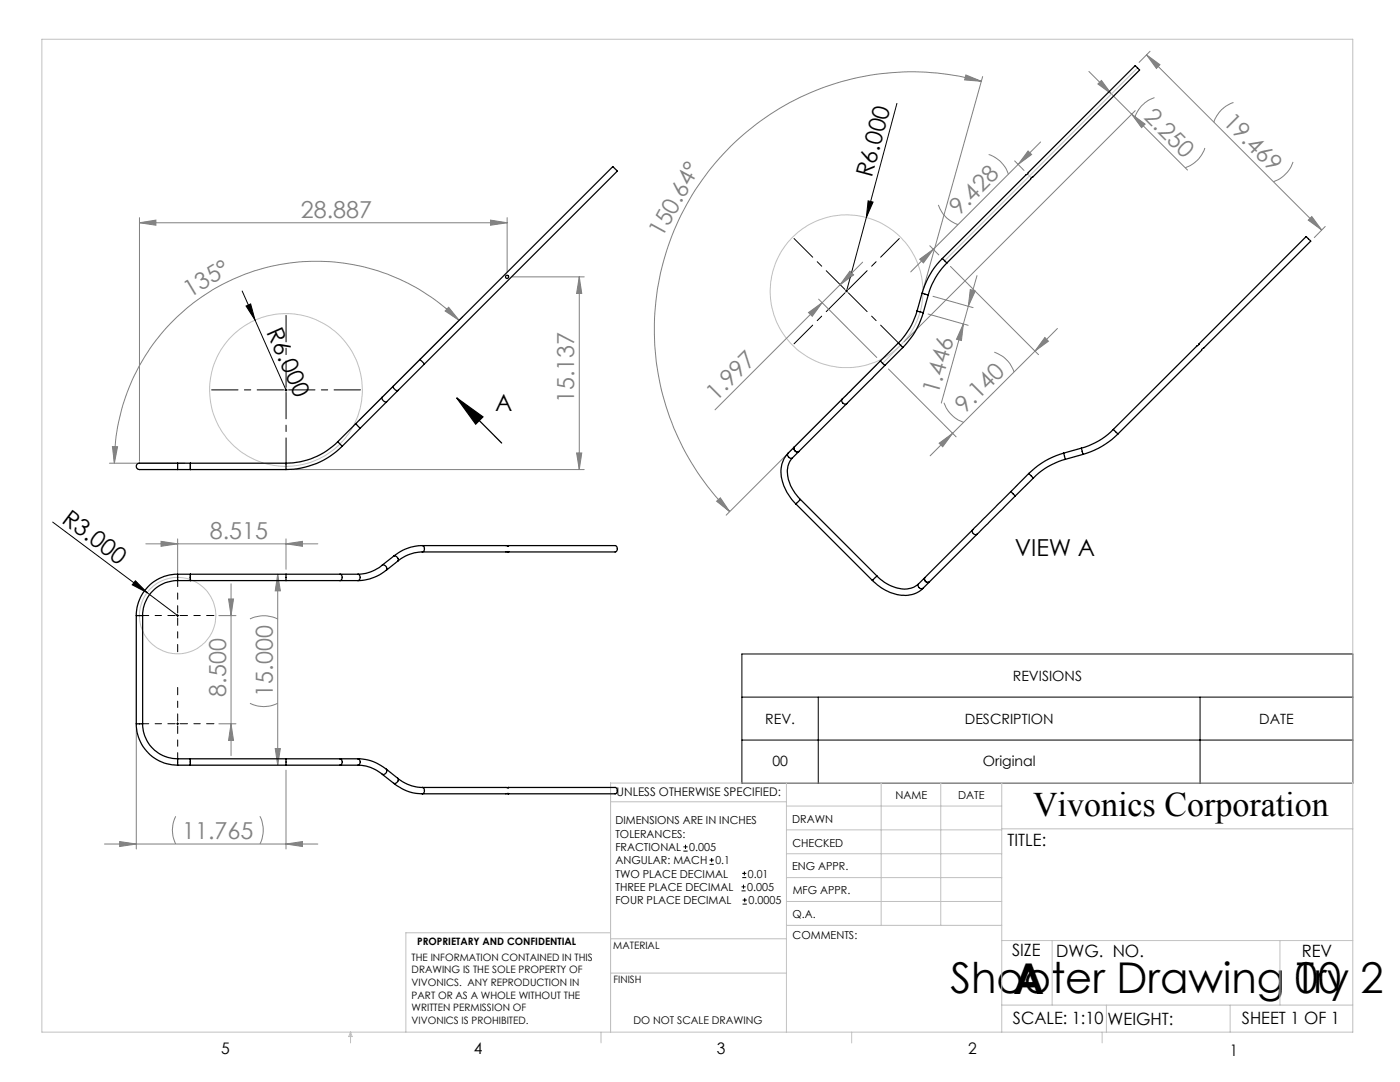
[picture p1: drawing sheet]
<svg xmlns="http://www.w3.org/2000/svg" width="279mm" height="216mm" viewBox="0 0 279 216" stroke-linecap="round" stroke-linejoin="round" font-family="sans-serif">
<g fill="none" stroke="#000" stroke-width=".2">
<path d="M179 20.6l-6.1 22.8M48.3 58.1l2.6 5.8M168.8 57.9l.3 .4M169.1 57.9l-.3 .4M172.9 43.4l-4 14.7M173.2 40.1l1 .2-1.3 3.1zM49.1 61.1l.9-.5 .9 3.3zM50.9 63.9l6.2 13.9M56.8 77.8h.5M57.1 77.6v.5M10.5 104.2l18.9 14.1M27 115.9l2.4 2.4-3-1.6z"/>
<path d="M29.4 118.3l6.1 4.5M35.2 122.8h.5M35.5 122.6v.5M148.1 130.5h121.9v25.8h-121.9zM148.1 139.1h121.9M163.3 139.1v17.2M239.5 139.1v17.2M35.2 144.4h.5M35.5 144.2v.5M148.1 147.7h121.9M136.4 169.8h.8M136.4 169h.8"/>
<path d="M136.8 168.6v.8M141.6 172.5h.9M141.6 171.6h.9M142 171.2v.8M148 177.8h.8M148 177h.8M148.1 175.1h.8M148.1 174.3h.8M148.2 179.6h.8M148.4 176.5v.8M148.6 173.9v.8M148.6 179.2v.8"/>
<path d="M148.2 180.4h.8"/>
</g>
<path d="M91.2 79.4l5.2 3.8-1.5 1.4zM91.2 79.4l8.9 9" fill="none" stroke="#000" stroke-width=".25"/>
<g fill="none" stroke="#808080" stroke-width=".2">
<path d="M192.8 15l3.1 1.2-3.4-.3zM195.9 16.2a51.4 51.4 0 0 0-58.3 23.6 51.4 51.4 0 0 0 8 62.3M196.1 15.3l-11.8 42.3M217.3 14.3l19.7 19.6M219.1 16.8l.7-.7 2 2.6zM228.8 10.9l2.7 2-.7 .8zM228.8 10.9l35 35M229.5 10.2l-2.2 2.3M230.4 19.5a6.2 6.2 0 0 0-3.9 3.9M197.3 30.8a6.2 6.2 0 0 1 4 3.9M202.5 32.1l1.9 1.9M205.2 30.1l.7 .7-2.7 2z"/>
<path d="M207.7 28.3l-25.9 26M225.8 22.8l2.7 2-.7 .7zM226.6 22.1l-46.2 46.1M240.5 29.5a6.2 6.2 0 0 1-4 4M246.2 20.5a6 6 0 0 0-3.9 3.9M258.1 32.3a6.4 6.4 0 0 1-4 4M27.8 44.4l3.3-.5v1zM27.8 43.4v48.6M27.8 44.4h73.4M97.9 43.9l3.3 .5-3.3 .5zM101.2 43.4v10.9M102.2 55.2h14.4"/>
<path d="M115.6 55.2l.5 3.4h-1zM115.6 55.2v38.5M163.4 59.7l11.6 11.6M169.6 54.1l.8 .8-2.8 1.9zM172.2 52.3l-29.5 29.5M183.6 51.7l2.7-2-2 2.8zM185.6 49l1.8 1.9M186.2 59.1l8 2.3M187.3 40.9a6.2 6.2 0 0 0 3.9 3.9M189.7 53.2l17.6 17.6M193.6 57.8l1 .3-1.3 3zM195 55l-1.7 6.1"/>
<path d="M261.1 43.9l.7-.7 2 2.7zM264.5 45.2l-2.2 2.2M89.5 61.3l2.1 2.6-2.8-1.8zM91.6 63.9a40.3 40.3 0 0 0-43.9-8.7 40.3 40.3 0 0 0-24.9 37.2M92.3 63.2l-20.6 20.7M161.4 62.4l2.7-2-2 2.7zM175 72.7l-30.1 30.1M177.3 73.6l13.5 13.6M185.2 62.7l8 2.2M192.3 64.6l-.4 3.3-1-.2zM193.3 61.1l-5.4 19.3M198.4 70.3a6.3 6.3 0 0 1 4 3.9"/>
<path d="M206.6 70.1l-21 20.8M208.5 67.3l.7 .8-2.6 2zM211 65.5l-4.4 4.6M21.8 92.4h15.2M22.4 89.1h1.1l-.7 3.3zM58.1 93.7h58.5M115.1 90.4h1l-.5 3.3zM187.4 88.4l2.7-1.9-2 2.6zM188.4 80.4a6.5 6.5 0 0 0 3.9 3.9M29.1 108.5h34.3M32.1 108l3.4 .5-3.4 .5zM35.5 107.5v7.1"/>
<path d="M45.6 119.5h1l-.5 3.3zM46.1 116.5v34.3M55.4 114.6l.6 3.3h-1.1zM55.4 114.6v38.1M57.1 108.5l3.3-.5v1zM57.1 107.5v6.1M143 100l.8-.7 1.8 2.8zM43.7 122.8h3.4M49.9 123.5a6.4 6.4 0 0 1 5.5 0M27.2 145.4v24M43.7 144.4h3.4M46.1 144.4l.5 3.3h-1z"/>
<path d="M49.9 140.3a6.1 6.1 0 0 0 5.5 0M54.9 149.4h1.1l-.6 3.3zM57.1 153.7v15.7M20.8 168.4h42.6M23.9 167.9l3.3 .5-3.3 .5zM35.1 162.9a6.1 6.1 0 0 0 0 5.5M51.9 162.9a6.1 6.1 0 0 1 0 5.5M57.1 168.4l3.3-.5v1z"/>
</g>
<g fill="none" stroke="#c0c0c0" stroke-width=".2">
<path d="M8.4 7.8h261.6v198.2h-261.6zM227 13.5l-38.5 38.5M205.1 34.7l.7 .8M179.7 68.9l-3.6 3.6M121.8 160h35.2M157 156.2v49.8M175.9 156.2v28.4M187.7 156.2v28.4M199.9 156.2v49.8M270 156.2h-148.2v49.8M157 170.4h42.9M157 165.6h42.9"/>
<path d="M157 160.8h42.9M157 175.1h42.9M157 179.9h42.9M199.9 165.4h70.1M121.8 194.2h35.2M121.8 187.3h35.2M121.8 186.1h-40.8v19.9M157 184.6h42.9M199.9 187.7h70.1M210 187.7v12.9M255.4 187.7v12.9M70 206v2.1"/>
<path d="M70 206l.3 .8h-.7zM119.9 206v2.1M170 206v2.1M199.9 200.6h70.1M220 206v2.1M220.8 200.6v5.4M245.5 200.6v5.4"/>
<circle cx="168.9" cy="58.1" r="15.2"/>
<circle cx="57.1" cy="77.8" r="15.2"/>
<circle cx="35.4" cy="122.8" r="7.6"/>
</g>
<path d="M168.6 57.7l-10.1-10.1M168.6 58.5l-10.1 10.1M169.3 57.7l10.2-10.1M169.3 58.5l10.2 10.1M56.6 77.8h-14.4M57.1 77.3v-14.4M57.1 78.3v14.4M57.6 77.8h14.3" fill="none" stroke="#000" stroke-width=".2" stroke-dasharray="15.2 1.3 1.3 1.3" stroke-dashoffset="10"/>
<path d="M35 122.8h-6.8M35.5 122.3v-6.7M35.5 123.3v6.8M36 122.8h6.7M35 144.4h-6.8M35.5 143.9v-6.7M35.5 144.9v6.7M36 144.4h6.7" fill="none" stroke="#000" stroke-width=".2" stroke-dasharray="15.2 1.3 1.3 1.3" stroke-dashoffset="13.8"/>
<path d="M173.2 40.1l1 .2-1.3 3.1zM49.1 61.1l.9-.5 .9 3.3zM91.2 79.4l5.2 3.8-1.5 1.4zM27 115.9l2.4 2.4-3-1.6z" fill="#000"/>
<g fill="#808080">
<path d="M225.8 22.8l2.7 2-.7 .7zM219.1 16.8l.7-.7 2 2.6z"/>
<path d="M205.2 30.1l.7 .7-2.7 2zM183.6 51.7l2.7-2-2 2.8z"/>
<path d="M27.8 44.4l3.3-.5v1zM97.9 43.9l3.3 .5-3.3 .5zM32.1 108l3.4 .5-3.4 .5zM57.1 108.5l3.3-.5v1z"/>
<path d="M57.1 168.4l3.3-.5v1zM23.9 167.9l3.3 .5-3.3 .5z"/>
<path d="M89.5 61.3l2.1 2.6-2.8-1.8zM22.4 89.1h1.1l-.7 3.3z"/>
<path d="M161.4 62.4l2.7-2-2 2.7zM169.6 54.1l.8 .8-2.8 1.9z"/>
<path d="M208.5 67.3l.7 .8-2.6 2zM187.4 88.4l2.7-1.9-2 2.6z"/>
<path d="M192.8 15l3.1 1.2-3.4-.3zM143 100l.8-.7 1.8 2.8z"/>
<path d="M192.3 64.6l-.4 3.3-1-.2zM193.6 57.8l1 .3-1.3 3z"/>
<path d="M54.9 149.4h1.1l-.6 3.3zM55.4 114.6l.6 3.3h-1.1z"/>
<path d="M115.1 90.4h1l-.5 3.3zM115.6 55.2l.5 3.4h-1z"/>
<path d="M45.6 119.5h1l-.5 3.3zM46.1 144.4l.5 3.3h-1z"/>
<path d="M228.8 10.9l2.7 2-.7 .8zM261.1 43.9l.7-.7 2 2.7z"/>
</g>
<g fill="none" stroke="#000" stroke-width=".25">
<path d="M184 58.5l1.2 .4M184 58.5l-1 3.6M185.2 58.9l-.9 3.5M188.1 51.6a16 16 0 0 0-4.1 6.9M188.1 51.6l38.5-38.5 .8 .9-38.4 38.5M188.1 51.6l.9 .9M189 52.5a14.3 14.3 0 0 0-3.8 6.4M76.3 79.3l-5.3 5.3M76.3 79.3a.8 .8 0 0 0 .9 .9M78.5 77a.8 .8 0 0 0 .9 .9M78.5 77l-2.2 2.3M79.4 77.9l-2.2 2.3"/>
<path d="M83.8 71.7l-5.3 5.3M83.8 71.7l38.5-38.5 .9 .9-38.5 38.5M83.8 71.7l.9 .9M84.7 72.6l-5.3 5.3M168.1 79.7a.67 .67 0 0 0 .1 .7 .67 .67 0 0 0 .8 .1M168.1 79.7l-10.8 10.8M175.7 72l-7.6 7.7M175.7 72l.9 .9M176.6 72.9l-7.6 7.6M179.3 68.4l.9 1M179.3 68.4l-3.6 3.6M180.2 69.4l-3.6 3.5"/>
<path d="M183 62.1a14.5 14.5 0 0 1-3.7 6.3M183 62.1l1.3 .3M184.3 62.4a15.6 15.6 0 0 1-4.1 7M239.3 68.6v.1M35.5 92.4h-7.2a.72 .72 0 0 0-1.1 .7 .72 .72 0 0 0 1.1 .6h7.2M35.5 92.4v1.3M35.5 93.7h21.6M35.5 92.4h21.6M38 92.4v1.3zM57.1 92.4v1.3M67.4 88.2a14.8 14.8 0 0 1-10.3 4.2M67.4 88.2l.9 .8"/>
<path d="M68.3 89a15.7 15.7 0 0 1-11.2 4.7M71 84.6l.9 .8M71 84.6l-3.6 3.6M71.9 85.4l-3.6 3.6M77.2 80.2l-5.3 5.2M157.3 90.5a6 6 0 0 0-.7 6.9 11.2 11.2 0 0 0 2.3 3.2M157.3 90.5a.68 .68 0 0 0 .1 .7 .68 .68 0 0 0 .8 .2M158.2 91.4a4.9 4.9 0 0 0-.4 5.5 9.8 9.8 0 0 0 1.9 2.8M158.5 89.2a.68 .68 0 0 0 .2 .7 .68 .68 0 0 0 .7 .2M159.7 99.7l-.8 .9M159.7 99.7l15.3 15.2M169 80.5l-10.8 10.9"/>
<path d="M201.8 98.1l-7.7 7.6M201.8 98.1l.8 .9M202.6 99l-7.6 7.6M205.3 94.5l.9 .9M205.3 94.5l-3.5 3.6M206.2 95.4l-3.6 3.6M212.3 90.4a16 16 0 0 0-7 4.1M212.3 90.4l.3 1.3M212.6 91.7a14 14 0 0 0-6.4 3.7M215.8 89.4l.3 1.3M215.8 89.4l-3.5 1M216.1 90.7l-3.5 1"/>
<path d="M222.2 85.7a14 14 0 0 1-6.4 3.7M222.2 85.7l38.5-38.5 .7 .7 .2 .2-38.5 38.5M222.2 85.7l.9 .9M223.1 86.6a16 16 0 0 1-7 4.1M35.5 115.9a7 7 0 0 0-7 6.9M35.5 114.6a8.3 8.3 0 0 0-8.3 8.2M35.5 114.6v1.3M35.5 115.9h21.6M35.5 114.6h21.6M38 114.6v.6zM38 115.2v.7zM57.1 115.9h10.7"/>
<path d="M57.1 114.6h10.7M57.1 114.6v1.3M67.8 114.6a.67 .67 0 0 1 .5 .6 .67 .67 0 0 1-.5 .7M67.8 115.9h3.6M67.8 114.6h3.6M71.4 114.6a.67 .67 0 0 1 .5 .6 .67 .67 0 0 1-.5 .7M76.3 112.7a7.7 7.7 0 0 1-4.9 1.9M76.3 112.7a.73 .73 0 0 1 .8 1.1M77.1 113.8a9.3 9.3 0 0 1-5.7 2.1M78.6 110.9a.73 .73 0 0 1 .8 1.1M78.6 110.9l-2.3 1.8M79.4 112l-2.3 1.8"/>
<path d="M84.3 110.1a7.9 7.9 0 0 0-4.9 1.9M84.3 108.9a9.2 9.2 0 0 0-5.7 2M84.3 108.9h17.2h-.1M84.3 108.9a.69 .69 0 0 1 .4 .6 .69 .69 0 0 1-.4 .6M101.2 110.1h.3h-17.2M101.4 108.9h.1M101.4 110.1h.1M101.4 108.9h21.4a.69 .69 0 0 1 .4 .6 .69 .69 0 0 1-.4 .6h-21.4M101.4 108.9h-.2M158.9 100.6l15.2 15.2M174.1 115.8a8.7 8.7 0 0 0 8.3 2.7l1-.5 .8-.6M175 114.9a7.5 7.5 0 0 0 6.8 2.5l.6-.2 .9-.7"/>
<path d="M175 114.9l-.9 .9M183.3 116.5a.67 .67 0 0 0 .1 .8 .67 .67 0 0 0 .8 .1M184.6 115.3a.67 .67 0 0 0 .1 .7 .67 .67 0 0 0 .8 .1M184.6 115.3l-1.3 1.2M194.1 105.7a.65 .65 0 0 0 .1 .8 .65 .65 0 0 0 .8 .1M194.1 105.7l-9.5 9.6M195 106.6l-10.8 10.8M27.2 122.8h1.3M27.2 122.8v21.6M28.5 122.8v21.6M27.2 144.4a8.3 8.3 0 0 0 8.3 8.3M27.2 144.4h1.3"/>
<path d="M28.5 144.4a7 7 0 0 0 7 7M35.5 151.4v1.3M35.5 152.7h21.6M35.5 151.4h21.6M38 152v.7zM38 151.4v.6zM57.1 151.4h10.7M57.1 152.7h10.7M57.1 151.4v1.3M67.8 151.4a.67 .67 0 0 1 .5 .6 .67 .67 0 0 1-.5 .7M67.8 152.7h3.6M67.8 151.4h3.6"/>
<path d="M71.4 151.4a8.8 8.8 0 0 1 5.7 2.1M71.4 152.7a7.5 7.5 0 0 1 4.9 1.8M71.4 151.4a.67 .67 0 0 1 .5 .6 .67 .67 0 0 1-.5 .7M76.3 154.5l2.3 1.8M77.1 153.5a.73 .73 0 0 1-.8 1M77.1 153.5l2.3 1.8M78.6 156.3a9 9 0 0 0 5.7 2.1M79.4 155.3a8 8 0 0 0 4.9 1.8M79.4 155.3a.72 .72 0 0 1-.1 .7 .72 .72 0 0 1-.7 .3M84.3 157.1l17.2 .1h-.3M84.3 158.4h17.2h-.1M84.3 157.1a.69 .69 0 0 1 .4 .7 .69 .69 0 0 1-.4 .6"/>
<path d="M101.2 158.4h.2M101.4 157.1h21.4a.69 .69 0 0 1 .4 .7 .69 .69 0 0 1-.4 .6h-21.4"/>
<circle cx="101.2" cy="55.3" r=".32"/>
</g>
<g font-size="8.5">
<text x="189.7" y="198.1">Shooter Drawing Try 2</text>
<text x="202.2" y="198.3">A</text>
<text x="258.4" y="198.1">00</text>
</g>
<text font-size="6.9" x="206.2" y="162.9">Vivonics Corporation</text>
<g font-size="4.7" fill="#808080">
<text x="228.1" y="23.6" transform="rotate(45 228.1 23.6)">2.250</text>
<text x="243.9" y="24.6" transform="rotate(45 243.9 24.6)">19.469</text>
<text x="60" y="43.4">28.887</text>
<text x="132.2" y="47.6" transform="rotate(-61 132.2 47.6)">150.64°</text>
<text x="191.4" y="43.2" transform="rotate(-45 191.4 43.2)">9.428</text>
<text x="37.9" y="59.4" transform="rotate(-31 37.9 59.4)">135°</text>
<text x="114.6" y="80.5" transform="rotate(-90 114.6 80.5)">15.137</text>
<text x="142.9" y="80.1" transform="rotate(-45 142.9 80.1)">1.997</text>
<text x="187.2" y="78.9" transform="rotate(-74 187.2 78.9)">1.446</text>
<text x="192.5" y="82.6" transform="rotate(-45 192.5 82.6)">9.140</text>
<text x="41.9" y="107.5">8.515</text>
<text x="45.1" y="139" transform="rotate(-90 45.1 139)">8.500</text>
<text x="54.4" y="139" transform="rotate(-90 54.4 139)">15.000</text>
<text x="36.4" y="167.4">11.765</text>
</g>
<g font-size="4.7">
<text x="174" y="35.6" transform="rotate(-75 174 35.6)">R6.000</text>
<text x="53.1" y="66.3" transform="rotate(66 53.1 66.3)">R6.000</text>
<text x="98.8" y="82">A</text>
<text x="12.2" y="104.1" transform="rotate(37 12.2 104.1)">R3.000</text>
<text x="202.5" y="111">VIEW A</text>
</g>
<g font-size="3.4">
<text x="201.1" y="168.8">TITLE:</text>
<text x="202" y="190.8">SIZE</text>
<text x="210.8" y="190.9">DWG. NO.</text>
<text x="259.8" y="191">REV</text>
<text x="202.1" y="204.4">SCALE: 1:10</text>
<text x="221" y="204.5">WEIGHT:</text>
<text x="247.8" y="204.4">SHEET 1 OF 1</text>
</g>
<g font-size="3.2">
<text x="44.2" y="210.4">5</text>
<text x="94.6" y="210.3">4</text>
<text x="143.1" y="210.4">3</text>
<text x="193.2" y="210.3">2</text>
<text x="245.4" y="210.6">1</text>
</g>
<g font-size="2.8">
<text x="202.1" y="135.8">REVISIONS</text>
<text x="152.7" y="144.4">REV.</text>
<text x="192.6" y="144.4">DESCRIPTION</text>
<text x="251.3" y="144.4">DATE</text>
<text x="154.1" y="152.8">00</text>
<text x="196.1" y="152.8">Original</text>
</g>
<text font-size="2.4" x="123.1" y="158.9">UNLESS OTHERWISE SPECIFIED:</text>
<g font-size="2.2">
<text x="178.7" y="159.4">NAME</text>
<text x="191.2" y="159.4">DATE</text>
<text x="122.8" y="164.5">DIMENSIONS ARE IN INCHES</text>
<text x="122.8" y="167.1">TOLERANCES:</text>
<text x="158.1" y="164.2">DRAWN</text>
<text x="122.8" y="169.8">FRACTIONAL</text>
<text x="122.8" y="172.4">ANGULAR: MACH</text>
<text x="137.5" y="169.8">0.005</text>
<text x="142.8" y="172.5">0.1</text>
<text x="158.1" y="173.7">ENG APPR.</text>
<text x="158.2" y="169.1">CHECKED</text>
<text x="122.8" y="177.8">THREE PLACE DECIMAL</text>
<text x="122.8" y="175.1">TWO PLACE DECIMAL</text>
<text x="149.1" y="177.8">0.005</text>
<text x="149.3" y="175.1">0.01</text>
<text x="158.2" y="178.4">MFG APPR.</text>
<text x="122.8" y="180.4">FOUR PLACE DECIMAL</text>
<text x="149.4" y="180.4">0.0005</text>
<text x="158.2" y="183.2">Q.A.</text>
<text x="158.2" y="187.4">COMMENTS:</text>
</g>
<text font-size="2.1" x="126.4" y="204.3">DO NOT SCALE DRAWING</text>
<g font-size="2">
<text x="82.1" y="191.7">THE INFORMATION CONTAINED IN THIS</text>
<text x="83.3" y="188.6">PROPRIETARY AND CONFIDENTIAL</text>
<text x="122.4" y="189.4">MATERIAL</text>
<text x="82.1" y="194.2">DRAWING IS THE SOLE PROPERTY OF</text>
<text x="82.1" y="196.7">VIVONICS. ANY REPRODUCTION IN</text>
<text x="122.4" y="196.2">FINISH</text>
<text x="82.1" y="199.3">PART OR AS A WHOLE WITHOUT THE</text>
<text x="82.1" y="201.8">WRITTEN PERMISSION OF</text>
<text x="82.1" y="204.3">VIVONICS IS PROHIBITED.</text>
</g>
</svg>
